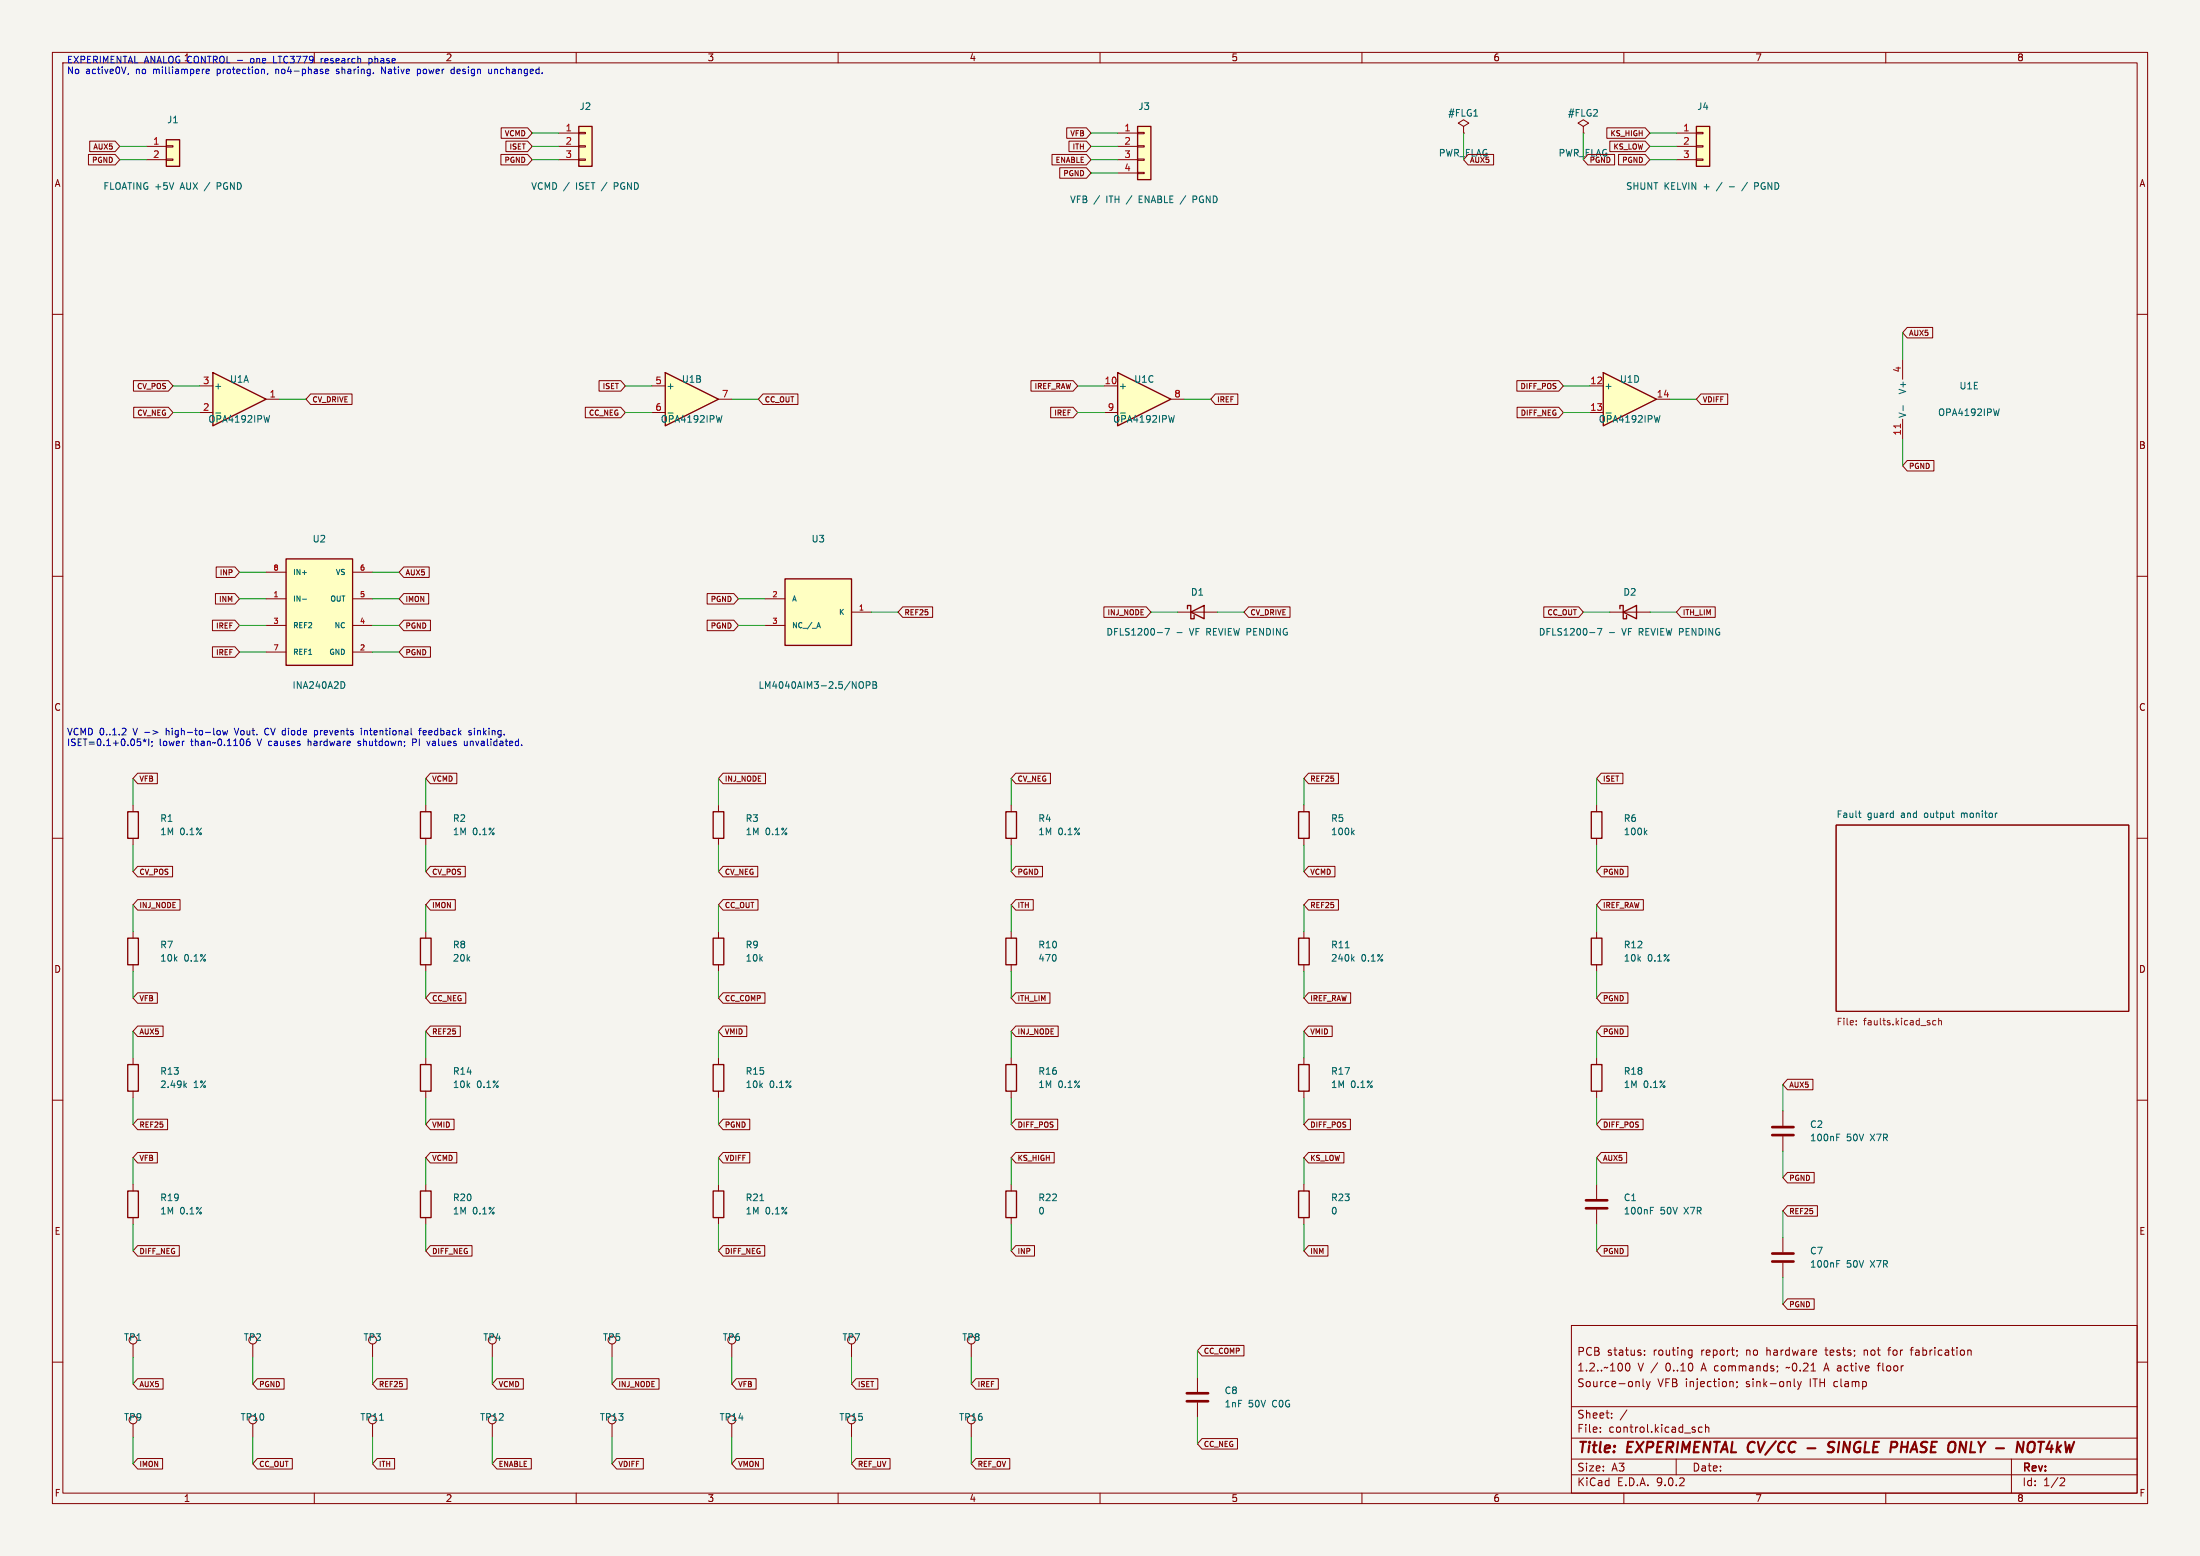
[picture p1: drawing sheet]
<svg xmlns="http://www.w3.org/2000/svg" width="420mm" height="297mm" viewBox="0 0 420 297" stroke-linecap="round" stroke-linejoin="round" font-family="sans-serif">
<path d="M0 0h420v297h-420z" fill="#f5f4ef" stroke="#f5f4ef" stroke-width=".19"/>
<g fill="none" stroke="#840000" stroke-width=".19">
<path d="M10 10h400v277h-400zM12 12h396v273h-396zM60 10v2M110 10v2M160 10v2M210 10v2M260 10v2M310 10v2M360 10v2M10 60h2M408 60h2M10 110h2"/>
<path d="M408 110h2M10 160h2M304.8 153.7v1.2M350.5 157.5h55.9v35.5h-55.9zM408 160h2M304.8 160v1.3M10 210h2M193 201.9v1.3M193 208.3v1.3M408 210h2M300 253h108v32h-108zM313.9 258.5v.2"/>
<path d="M313.9 257.8v.1M322.6 257.7l.4 .1M323 257.7v1.2l-.1 .2-.4 .1M323 258.6l-.4 .1M331.6 257.8v.1M331.7 258.6l-.2 .3M355.9 257.7v1M355.9 257.8h.1M360.4 257.7h.5M360.8 257.2l-.2 .2v1.3M364.7 257.7h.5M365.2 257.2l-.3 .2v1.3"/>
<path d="M375.9 257.7h.2l.2 .2v.8M10 260h2M300 278.5h108M300 274.5h108M300 268.5h108M305.5 273.2v.2M305.5 272.5v.1M307.7 270.5v.2M307.7 269.8v.1M310.4 260.5l.3-.3a.8 .8 0 0 1 .5 .7 .8 .8 0 0 1-.5 .8l-.3-.3M310.6 269.1l-1.3 1.9M312.7 263.7l.2 .2v.8"/>
<path d="M313.7 263.2v1.3l.2 .2M314.3 263.7l.4 1M314.7 264.7l-.4 .5M315 263.7l-.3 1M320 278.5v3M324.9 272.5l-.4-.1-.3 .3 .2 .6h.5M325.6 272.5l.2-.1 .4 .1v.9M325.6 271.9v1.5M330.4 263.7h.3l.2 .2v.8M331.6 263.8v.1M331.7 264.6l-.2 .3M339.3 260.8v.1"/>
<path d="M339.4 261.6l-.2 .3M341.2 261l-.3 .1M342.5 263.2v1.3l.2 .2M343.2 263.7l.3 1M343.5 264.7l-.3 .5M343.9 263.7l-.4 1M348.3 261.3h.7M348.7 260.2l-.5 1.5M358.4 260.7h.5M358.9 260.2l-.3 .2v1.3M384 278.5v6.5M408 260h2"/>
<path d="M60 285v2M110 285v2M160 285v2M210 285v2M260 285v2M300 281.5h108M310 285v2M360 285v2M393.5 282.1l.5 .1 .2 .3-1 1.1h1"/>
</g>
<path d="M333.9 275.5a1.27 1.27 0 0 0 0 1.6M345 276.4h1.6M350.2 275.3a.85 .85 0 0 0-1 .1 .45 .45 0 0 0 .2 .8l.5 .1a.51 .51 0 0 1 .1 .6 .51 .51 0 0 1-.4 .3l-.7-.1M363 276.2h1.1M363.1 275.2l-.2 2M374.3 275.2l.8 2 .3-2M387.7 275.2l.5 .1a1.36 1.36 0 0 1-.4 1.9M389.1 275.2h1.2M389.7 275.2l-.3 2" fill="none" stroke="#840000" stroke-width=".4"/>
<path d="M314 158.8l.4 .5M314.4 158.5l-.5 .5M354.8 155.2h.5M355 155.9l.3 .1" fill="none" stroke="#006464" stroke-width=".19"/>
<path d="M354.4 195.5v.1M354.4 194.8v.2M369.5 194.8h-.3l-.3 .2 .2 .6h.4M370.1 194.9l.2-.1h.3v.8M370.1 194.4v1.2" fill="none" stroke="#725600" stroke-width=".19"/>
<path d="M303.8 154.9h2v5.1h-2zM192 203.2h2.1v5.1h-2.1z" fill="none" stroke="#840000" stroke-width=".25"/>
<path d="M110.5 24.1h2.5v7.7h-2.5z" fill="#ffffc2"/>
<path d="M110.5 24.1h2.5v7.7h-2.5zM303.8 179.1h2v5.1h-2zM303.8 203.2h2v5.1h-2zM136.1 227.3h2.1v5.1h-2.1zM192 227.3h2.1v5.1h-2.1z" fill="none" stroke="#840000" stroke-width=".25"/>
<g fill="none" stroke="#840000" stroke-width=".19">
<path d="M106.7 25.4h3.8M106.7 27.9h3.8M106.7 30.5h3.8M110.5 25.3h1.3v.2h-1.3zM110.5 27.8h1.3v.3h-1.3zM110.5 30.4h1.3v.2h-1.3zM304.8 177.8v1.3M304.8 184.2v1.2M304.8 201.9v1.3M304.8 208.3v1.3M340.4 212.1v2.8M340.4 216.9v2.8"/>
<path d="M137.2 226.1v1.2M137.2 232.4v1.3M193 226.1v1.2M193 232.4v1.3M304.8 226.1v2.8M304.8 230.9v2.8M340.4 236.2v2.8M185.4 256.5v2.6M340.4 241v2.8"/>
</g>
<path d="M338.3 215.1h4.1M338.3 216.7h4.1M302.8 229.1h4M302.8 230.6h4M338.3 239.3h4.1M338.3 240.8h4.1" fill="none" stroke="#840000" stroke-width=".51"/>
<path d="M350.6 217.1h.5M350.6 216.5h.6M145.1 229.2h.7M315.1 231.1h.4M315.1 230.4h.6M350.6 241.2h.5M350.6 240.6h.6" fill="none" stroke="#006464" stroke-width=".19"/>
<path d="M127 71.1l10.2 5.1-10.2 5.1z" fill="#ffffc2"/>
<g fill="none" stroke="#840000" stroke-width=".25">
<path d="M127 71.1l10.2 5.1-10.2 5.1zM309.2 116.2v-.6h.7v2.5h.6v-.6M309.9 116.8l2.5-1.2v2.5zM24.4 154.9h2v5.1h-2zM80.3 154.9h2v5.1h-2zM192 154.9h2.1v5.1h-2.1zM247.9 154.9h2v5.1h-2zM24.4 179.1h2v5.1h-2zM80.3 179.1h2v5.1h-2zM247.9 179.1h2v5.1h-2zM24.4 203.2h2v5.1h-2zM80.3 203.2h2v5.1h-2z"/>
<path d="M247.9 203.2h2v5.1h-2zM24.4 227.3h2v5.1h-2zM247.9 227.3h2v5.1h-2z"/>
</g>
<g fill="none" stroke="#840000" stroke-width=".19">
<path d="M124.5 73.7h2.5M124.5 78.7h2.5M137.2 76.2h2.5M307.3 116.8h7.7M25.4 153.7v1.2M81.3 153.7v1.2M193 153.7v1.2M248.9 153.7v1.2M25.4 160v1.3M25.4 177.8v1.3M81.3 160v1.3M81.3 177.8v1.3"/>
<path d="M193 160v1.3M248.9 160v1.3M248.9 177.8v1.3M25.4 184.2v1.2M81.3 184.2v1.2M248.9 184.2v1.2M25.4 201.9v1.3M25.4 208.3v1.3M81.3 201.9v1.3M81.3 208.3v1.3M248.9 201.9v1.3M248.9 208.3v1.3"/>
<path d="M25.4 226.1v1.2M25.4 232.4v1.3M248.9 226.1v1.2M248.9 232.4v1.3M25.4 256.5v2.6M48.3 256.5v2.6M71.1 256.5v2.6M162.6 256.5v2.6M25.4 271.8v2.5M48.3 271.8v2.5M71.1 271.8v2.5M139.7 271.8v2.5"/>
<path d="M162.6 271.8v2.5M185.4 271.8v2.5M228.6 262.9v2.8M228.6 267.7v2.8"/>
</g>
<g fill="none" stroke="#006464" stroke-width=".19">
<path d="M127.5 78.8h1M137.8 79.3l-.3 1.3M305 120h.8l-.5 1.2M303.5 120.7h1M307.2 120.7h1M258.2 158.8l.3 .5M258.5 158.5l-.5 .5M256.8 180.9h.8M258.2 183l.3 .5M258.5 182.6l-.5 .5M35.2 207.1l.4 .5M35.6 206.7l-.5 .5"/>
<path d="M72.5 271.1h.7"/>
</g>
<path d="M226.6 265.9h4M226.6 267.5h4" fill="none" stroke="#840000" stroke-width=".51"/>
<path d="M54.6 106.7h12.7v20.3h-12.7z" fill="#ffffc2"/>
<path d="M54.6 106.7h12.7v20.3h-12.7zM136.1 154.9h2.1v5.1h-2.1zM192 179.1h2.1v5.1h-2.1z" fill="none" stroke="#840000" stroke-width=".25"/>
<path d="M50.8 109.2h3.8M50.8 114.3h3.8M50.8 119.4h3.8M67.3 109.2h3.8M67.3 114.3h3.8M67.3 119.4h3.8M50.8 124.5h3.8M67.3 124.5h3.8M137.2 153.7v1.2M137.2 160v1.3M193 177.8v1.3M193 184.2v1.2" fill="none" stroke="#840000" stroke-width=".19"/>
<path d="M57.7 114.4h.8M65.6 130.2l.2 .5-.2 .6" fill="none" stroke="#006464" stroke-width=".19"/>
<path d="M40.6 71.1l10.2 5.1-10.2 5.1z" fill="#ffffc2"/>
<path d="M40.6 71.1l10.2 5.1-10.2 5.1zM136.1 179.1h2.1v5.1h-2.1z" fill="none" stroke="#840000" stroke-width=".25"/>
<path d="M38.1 73.7h2.5M38.1 78.7h2.5M50.8 76.2h2.5M137.2 177.8v1.3M137.2 184.2v1.2" fill="none" stroke="#840000" stroke-width=".19"/>
<path d="M41.2 78.8h.9M51.5 79.3l-.3 1.3" fill="none" stroke="#006464" stroke-width=".19"/>
<path d="M31.7 26.7h2.6v5.1h-2.6z" fill="#ffffc2"/>
<path d="M31.7 26.7h2.6v5.1h-2.6zM136.1 203.2h2.1v5.1h-2.1z" fill="none" stroke="#840000" stroke-width=".25"/>
<path d="M27.9 27.9h3.8M27.9 30.5h3.8M31.7 27.8h1.3v.3h-1.3zM31.7 30.4h1.3v.2h-1.3zM137.2 201.9v1.3M137.2 208.3v1.3" fill="none" stroke="#840000" stroke-width=".19"/>
<path d="M149.9 110.5h12.7v12.7h-12.7z" fill="#ffffc2"/>
<path d="M149.9 110.5h12.7v12.7h-12.7z" fill="none" stroke="#840000" stroke-width=".25"/>
<path d="M146 114.3h3.9M146 119.4h3.9M162.6 116.8h3.8M116.8 256.5v2.6M116.8 271.8v2.5" fill="none" stroke="#840000" stroke-width=".19"/>
<path d="M156 119.5h.5M156.3 118.8l.3 1M164.3 130.1a.43 .43 0 0 1 .5 .4v.5a.43 .43 0 0 1-.5 .4M165.4 130.8l.6-.1 .1-.2-.1-.3-.6-.1v1.3M166.6 130.1h.5l.2 .3-.2 .3 .2 .1 .1 .3-.3 .3h-.5zM166.6 130.7h.5" fill="none" stroke="#006464" stroke-width=".19"/>
<path d="M213.4 71.1l10.1 5.1-10.1 5.1z" fill="#ffffc2"/>
<path d="M213.4 71.1l10.1 5.1-10.1 5.1z" fill="none" stroke="#840000" stroke-width=".25"/>
<path d="M210.8 73.7h2.6M210.8 78.7h2.6M223.5 76.2h2.6M363.2 68.6v3.8M363.2 80v3.8M94 271.8v2.5" fill="none" stroke="#840000" stroke-width=".19"/>
<path d="M213.9 78.8h1M224.2 79.3l-.3 1.3M363.3 77.4v1M381.7 78l-.3 1.3" fill="none" stroke="#006464" stroke-width=".19"/>
<path d="M362.8 80.9v.8" fill="none" stroke="#a90000" stroke-width=".19"/>
<path d="M306.1 71.1l10.1 5.1-10.1 5.1z" fill="#ffffc2"/>
<path d="M306.1 71.1l10.1 5.1-10.1 5.1zM226.7 116.2v-.6h.6v2.5h.7v-.6M227.3 116.8l2.6-1.2v2.5z" fill="none" stroke="#840000" stroke-width=".25"/>
<path d="M279.4 24.1l1-.6-1-.6-1 .6 1 .6v1.3M279.4 25.4h.1M302.3 24.1l1-.6-1-.6-1.1 .6 1.1 .6v1.3M302.3 25.4h.1M303.5 73.7h2.6M303.5 78.7h2.6M316.2 76.2h2.6M224.8 116.8h7.6" fill="none" stroke="#840000" stroke-width=".19"/>
<path d="M281.4 22.2h.7M306.6 78.8h1M316.9 79.3l-.3 1.3M222.4 120h.8l-.5 1.2M220.9 120.7h1M224.7 120.7h1" fill="none" stroke="#006464" stroke-width=".19"/>
<path d="M217.2 24.1h2.5v10.2h-2.5z" fill="#ffffc2"/>
<path d="M217.2 24.1h2.5v10.2h-2.5zM80.3 227.3h2v5.1h-2z" fill="none" stroke="#840000" stroke-width=".25"/>
<path d="M213.4 25.4h3.8M213.4 27.9h3.8M213.4 30.5h3.8M213.4 33h3.8M217.2 25.3h1.2v.2h-1.2zM217.2 27.8h1.2v.3h-1.2zM217.2 30.4h1.2v.2h-1.2zM217.2 32.9h1.2v.2h-1.2zM81.3 226.1v1.2M81.3 232.4v1.3M94 256.5v2.6" fill="none" stroke="#840000" stroke-width=".19"/>
<path d="M227.8 38.1h.4M228.2 37.4h-.4v1.3" fill="none" stroke="#006464" stroke-width=".19"/>
<path d="M323.8 24.1h2.6v7.7h-2.6z" fill="#ffffc2"/>
<path d="M323.8 24.1h2.6v7.7h-2.6z" fill="none" stroke="#840000" stroke-width=".25"/>
<g fill="none" stroke="#840000" stroke-width=".19">
<path d="M16.9 29.5h5.1l.9 1-.9 1h-5.1zM17.1 26.9h4.9l.9 1-.9 1h-4.9zM95.6 29.5h5.1l.9 1-.9 1h-5.1zM95.7 24.4h5l.9 1-.9 1h-5zM96.6 26.9h4.1l.9 1-.9 1h-4.1zM200.8 29.5h6.6l.9 1-.9 1h-6.6zM202.3 32h5.1l.9 1-.9 1h-5.1zM203.6 24.4h3.8l.9 1-.9 1h-3.8zM204.1 26.9h3.3l.9 1-.9 1h-3.3zM280.3 29.5h4.8v2h-4.8l-.9-1zM303.1 29.5h5.1v2h-5.1l-.8-1zM306.7 24.4h7.4l.9 1-.9 1h-7.4z"/>
<path d="M307.3 26.9h6.8l.9 1-.9 1h-6.8zM309 29.5h5.1l.9 1-.9 1h-5.1zM320 25.4h3.8M320 27.9h3.8M320 30.5h3.8M323.8 25.3h1.3v.2h-1.3zM323.8 27.8h1.3v.3h-1.3zM323.8 30.4h1.3v.2h-1.3zM25.5 72.7h6.6l.9 1-.9 1h-6.6zM25.5 77.7h6.6l.9 1-.9 1h-6.6zM59.3 75.2h7.9v2h-7.9l-.9-1zM111.7 77.7h6.8l.9 1-.9 1h-6.8z"/>
<path d="M114.4 72.7h4.1l.9 1-.9 1h-4.1zM145.7 75.2h6.6v2h-6.6l-.9-1zM196.8 72.7h8.1l.8 1-.8 1h-8.1zM200.6 77.7h4.3l.8 1-.8 1h-4.3zM232 75.2h4.3v2h-4.3l-.9-1zM289.6 72.7h8l.8 1-.8 1h-8zM289.6 77.7h8l.8 1-.8 1h-8zM324.7 75.2h5.1v2h-5.1l-.9-1zM364.1 62.5h4.9v2h-4.9l-.9-1zM364.1 87.9h5.1v2h-5.1l-.9-1zM40.6 118.4h4.2l.9 1-.9 1h-4.2zM41.1 113.3h3.7l.9 1-.9 1h-3.7z"/>
<path d="M41.3 108.2h3.5l.9 1-.9 1h-3.5zM77.1 108.2h4.8v2h-4.8l-.9-1zM77.1 113.3h4.7v2h-4.7l-.9-1zM77.1 118.4h5.1v2h-5.1l-.9-1zM135 118.4h5.1l.9 1-.9 1h-5.1zM135 113.3h5.1l.9 1-.9 1h-5.1zM172.3 115.8h5.7v2h-5.7l-.9-1zM210.7 115.8h8.1l.9 1-.9 1h-8.1zM238.4 115.8h7.9v2h-7.9l-.9-1zM294.7 115.8h6.7l.9 1-.9 1h-6.7zM320.9 115.8h6.5v2h-6.5l-.9-1zM40.6 123.5h4.2l.9 1-.9 1h-4.2z"/>
<path d="M77.1 123.5h5.1v2h-5.1l-.9-1zM26.3 147.6h3.7v2h-3.7l-.9-1zM82.2 147.6h5v2h-5l-.9-1zM138 147.6h8.1v2h-8.1l-.8-1zM193.9 147.6h6.6v2h-6.6l-.9-1zM249.8 147.6h5.7v2h-5.7l-.9-1zM305.7 147.6h4.1v2h-4.1l-.9-1zM26.3 171.7h8.1v2h-8.1l-.9-1zM26.3 165.4h6.6v2h-6.6l-.9-1zM82.2 165.4h6.6v2h-6.6l-.9-1zM82.2 171.7h4.7v2h-4.7l-.9-1zM138 171.7h6.7v2h-6.7l-.8-1z"/>
<path d="M138 165.4h6.7v2h-6.7l-.8-1zM193.9 171.7h3.4v2h-3.4l-.9-1zM193.9 165.4h5.1v2h-5.1l-.9-1zM249.8 171.7h5.7v2h-5.7l-.9-1zM249.8 165.4h5v2h-5l-.9-1zM305.7 165.4h5.1v2h-5.1l-.9-1zM305.7 171.7h8v2h-8l-.9-1zM26.3 195.8h4.8v2.1h-4.8l-.9-1zM26.3 189.5h3.7v2h-3.7l-.9-1zM82.2 195.8h5.7v2.1h-5.7l-.9-1zM82.2 189.5h6.7v2h-6.7l-.9-1zM138 195.8h4.6v2.1h-4.6l-.8-1z"/>
<path d="M138 189.5h8v2h-8l-.8-1zM193.9 195.8h8.1v2.1h-8.1l-.9-1zM193.9 189.5h6.5v2h-6.5l-.9-1zM249.8 195.8h4.5v2.1h-4.5l-.9-1zM249.8 189.5h8v2h-8l-.9-1zM305.7 195.8h5.1v2.1h-5.1l-.9-1zM305.7 189.5h5.1v2h-5.1l-.9-1zM26.3 220h3.7v2h-3.7l-.9-1zM26.3 213.6h5.7v2h-5.7l-.9-1zM82.2 213.6h4.5v2h-4.5l-.9-1zM82.2 220h5v2h-5l-.9-1zM138 213.6h5.1v2h-5.1l-.8-1z"/>
<path d="M138 220h5.1v2h-5.1l-.8-1zM193.9 213.6h8v2h-8l-.9-1zM193.9 220h7.4v2h-7.4l-.9-1zM249.8 220h6.8v2h-6.8l-.9-1zM249.8 213.6h8v2h-8l-.9-1zM305.7 220h4.8v2h-4.8l-.9-1zM305.7 213.6h8v2h-8l-.9-1zM341.2 206h4.9v2h-4.9l-.8-1zM26.3 237.8h7.9v2h-7.9l-.9-1zM82.2 237.8h7.9v2h-7.9l-.9-1zM138 237.8h8v2h-8l-.8-1zM193.9 237.8h3.6v2h-3.6l-.9-1z"/>
<path d="M249.8 237.8h3.7v2h-3.7l-.9-1zM305.7 237.8h5.1v2h-5.1l-.9-1zM341.2 223.8h5.1v2h-5.1l-.8-1zM341.2 230.1h5.8v2h-5.8l-.8-1zM139.7 256.5v2.6M229.5 256.8h8v2h-8l-.9-1zM341.2 247.9h5.1v2h-5.1l-.8-1zM26.3 263.2h4.8v2h-4.8l-.9-1zM26.3 278.4h4.7v2h-4.7l-.9-1zM49.1 263.2h5.1v2h-5.1l-.8-1zM49.1 278.4h6.7v2h-6.7l-.8-1zM72 263.2h5.7v2h-5.7l-.9-1z"/>
<path d="M72 278.4h3.3v2h-3.3l-.9-1zM94.9 278.4h6.5v2h-6.5l-.9-1zM94.9 263.2h5v2h-5l-.9-1zM117.7 278.4h5.1v2h-5.1l-.9-1zM117.7 263.2h8.1v2h-8.1l-.9-1zM140.6 278.4h5.1v2h-5.1l-.9-1zM140.6 263.2h3.7v2h-3.7l-.9-1zM163.4 278.4h6.5v2h-6.5l-.8-1zM163.4 263.2h4.2v2h-4.2l-.8-1zM186.3 278.4h6.5v2h-6.5l-.9-1zM186.3 263.2h4.3v2h-4.3l-.9-1zM229.5 274.6h6.7v2h-6.7l-.9-1z"/>
</g>
<path d="M333.6 34.8l-1.1 1.6M335 35.5h.5M335.5 34.9h-.5v1.2" fill="none" stroke="#006464" stroke-width=".19"/>
<g fill="none" stroke="#009600" stroke-width=".19">
<path d="M22.9 30.5h5M22.9 27.9h5M101.6 30.5h5.1M101.6 25.4h5.1M101.6 27.9h5.1M208.3 30.5h5.1M208.3 25.4h5.1M208.3 27.9h5.1M208.3 33h5.1M279.4 25.4v5.1M302.3 25.4v5.1M315 30.5h5"/>
<path d="M315 25.4h5M315 27.9h5M33 73.7h5.1M33 78.7h5.1M53.3 76.2h5.1M119.4 73.7h5.1M119.4 78.7h5.1M139.7 76.2h5.1M205.7 73.7h5.1M205.7 78.7h5.1M226.1 76.2h5M298.4 73.7h5.1"/>
<path d="M298.4 78.7h5.1M318.8 76.2h5M363.2 63.5v5.1M363.2 83.8v5.1M45.7 119.4h5.1M45.7 109.2h5.1M45.7 114.3h5.1M71.1 119.4h5.1M71.1 109.2h5.1M71.1 114.3h5.1M141 119.4h5M141 114.3h5"/>
<path d="M166.4 116.8h5M219.7 116.8h5.1M232.4 116.8h5.1M302.3 116.8h5M315 116.8h5M45.7 124.5h5.1M71.1 124.5h5.1M25.4 148.6v5.1M81.3 148.6v5.1M137.2 148.6v5.1M193 148.6v5.1M248.9 148.6v5.1"/>
<path d="M304.8 148.6v5.1M25.4 161.3v5.1M25.4 172.7v5.1M81.3 161.3v5.1M81.3 172.7v5.1M137.2 161.3v5.1M137.2 172.7v5.1M193 161.3v5.1M193 172.7v5.1M248.9 161.3v5.1M248.9 172.7v5.1M304.8 161.3v5.1"/>
<path d="M304.8 172.7v5.1M25.4 185.4v5.1M25.4 196.9v5M81.3 185.4v5.1M81.3 196.9v5M137.2 185.4v5.1M137.2 196.9v5M193 185.4v5.1M193 196.9v5M248.9 185.4v5.1M248.9 196.9v5M304.8 185.4v5.1"/>
<path d="M304.8 196.9v5M25.4 209.6v5M81.3 209.6v5M137.2 209.6v5M193 209.6v5M248.9 209.6v5M304.8 209.6v5M340.4 207v5.1M340.4 219.7v5.1M25.4 221v5.1M25.4 233.7v5.1M81.3 221v5.1"/>
<path d="M81.3 233.7v5.1M137.2 221v5.1M137.2 233.7v5.1M193 221v5.1M193 233.7v5.1M248.9 221v5.1M248.9 233.7v5.1M304.8 221v5.1M304.8 233.7v5.1M340.4 231.1v5.1M25.4 259.1v5.1M48.3 259.1v5.1"/>
<path d="M71.1 259.1v5.1M94 259.1v5.1M116.8 259.1v5.1M139.7 259.1v5.1M162.6 259.1v5.1M185.4 259.1v5.1M228.6 257.8v5.1M340.4 243.8v5.1M25.4 274.3v5.1M48.3 274.3v5.1M71.1 274.3v5.1M94 274.3v5.1"/>
<path d="M116.8 274.3v5.1M139.7 274.3v5.1M162.6 274.3v5.1M185.4 274.3v5.1M228.6 270.5v5.1"/>
</g>
<g fill="none" stroke="#0000c2" stroke-width=".19">
<path d="M24.5 14l-.1 .2M39.3 13.6l.7-.1-.1-.2-.4-.1-.2 .2 .1 .6h.5M51.1 14l-.1 .2M52.2 10.7v1.3h.6M52.7 13.2v.9M52.8 13.2l-.1 .1M61.3 11.2v.8M61.7 11.2l-.4 .2M62.1 13.9l.2 .2 .4-.1M62.1 13.4l.2-.2 .5 .2v.1l-.7 .1M64.2 14l.4 .1M64.6 13.2l-.4 .2 .1 .2h.3"/>
<path d="M70.4 11.2h.4l.2 .1M70.4 11.2v1.2M71 11.9l-.2 .1-.4-.1M72.9 14.1v-1.3l.7 1.3M79.7 13.3l.3-.1 .3 .2-.1 .6h-.5M79.7 13.2v1.3M86.3 13.2l.4 .1M86.7 14l-.4 .1M86.7 12.8v1.3M93.3 13.9l.2 .2 .3-.2M93.8 13.2v.9M23.8 139l.2 .2v.4l-.7 .7h.7"/>
<path d="M29.2 139.4l1 .4-1 .4M41.5 139.5l.3-.1 .3 .3v.3l-.3 .3-.3-.1-.1-.2zM42.5 139.4l.2 .9 .3-.6 .2 .6 .3-.9M44.7 139l.5 1.3M51 139a.68 .68 0 0 0-.5 .6 .68 .68 0 0 0 .5 .7M60 139.5l.4-.1 .2 .3-.1 .5h-.5M60 139.4v1.3M69 139v.1M69 139.4v.9M69.6 139.4v.9M69.9 139.4l-.3 .2M79.9 139.4h.5"/>
<path d="M80.4 139l-.3 .2v1.1M81.2 139.4l-.4 .2v.6l.4 .1M81.4 139.7l-.6 .2M89.5 139.7l.5 .3-.2 .3-.3-.1M90 139.5l-.3-.1-.2 .2M90.6 139v.1M90.6 139.4v.9M26.6 141.5l.3 .3v.3l-.3 .2M27.3 141.2l.3 .2M27.6 141.1v.3M27.6 141.4l-.2 .2M27.6 141.4l.2 .2"/>
<path d="M27.9 141.2l-.3 .2M28.4 141.1v1.2M29 141.5v.2M29.1 142.3l-.2 .2M47.2 141.2l-.2 .9 .3 .2 .4-.1 .1-.4-.2-.2-.3-.1-.3 .3M58.8 141.1v1.2M59 141.5l-.2 .1M68.3 142.3h.4M68.4 141.5v.3l.3 .1M68.5 141.5h.2M79.4 141.1h-.6v1.2M79.4 141.7h-.6"/>
<path d="M82.1 141.5l-.3 .8M88.6 141.5l.1 .8h.3l.2-.1M89.2 141.5v.8"/>
</g>
<g font-size="2.8" fill="#840000">
<text x="301" y="277.9">Title:</text>
<text x="310.6" y="277.9">EXPERIMENTAL</text>
<text x="334.5" y="277.9">CV/CC</text>
<text x="351.4" y="277.9">SINGLE</text>
<text x="364.1" y="277.9">PHASE</text>
<text x="376" y="277.9">ONLY -</text>
<text x="390.6" y="277.9">NOT4kW</text>
</g>
<g font-size="2.1" fill="#840000">
<text x="301" y="262">1.2..~100</text>
<text x="301" y="259">PCB</text>
<text x="306.8" y="259">status:</text>
<text x="312.6" y="262">V /</text>
<text x="315.7" y="259">routing</text>
<text x="318.1" y="262">0..10</text>
<text x="324.9" y="259">report;</text>
<text x="325.1" y="262">A commands;</text>
<text x="333.6" y="259">no</text>
<text x="337.6" y="259">hardware</text>
<text x="341.6" y="262">~0.21</text>
<text x="349" y="262">A active</text>
<text x="349.1" y="259">tests;</text>
<text x="356.5" y="259">not</text>
<text x="359.5" y="262">floor</text>
<text x="361.4" y="259">for</text>
<text x="365.8" y="259">fabrication</text>
<text x="301" y="265">Source-only</text>
<text x="316.4" y="265">VFB injection;</text>
<text x="333.5" y="265">sink-only</text>
<text x="345.8" y="265">ITH clamp</text>
<text x="301" y="273.7">File:</text>
<text x="301" y="271">Sheet:</text>
<text x="307.1" y="273.7">control.kicad_sch</text>
<text x="301" y="281.1">Size:</text>
<text x="307.6" y="281.1">A3</text>
<text x="323" y="281.1">Date:</text>
<text x="386" y="281.3">Rev:</text>
<text x="301" y="283.9">KiCad</text>
<text x="308.7" y="283.9">E.D.A.</text>
<text x="316.3" y="283.9">9.0.2</text>
<text x="386" y="283.9">Id:</text>
<text x="390.1" y="283.9">1/2</text>
</g>
<g font-size="1.8" fill="#840000">
<text x="85" y="11.9">2</text>
<text x="135" y="11.9">3</text>
<text x="185" y="11.9">4</text>
<text x="235" y="11.9">5</text>
<text x="285" y="11.9">6</text>
<text x="335" y="11.9">7</text>
<text x="385" y="11.9">8</text>
<text x="10.3" y="35.9">A</text>
<text x="408.3" y="35.9">A</text>
<text x="10.3" y="85.9">B</text>
<text x="408.2" y="85.9">B</text>
<text x="10.3" y="135.9">C</text>
<text x="408.2" y="135.9">C</text>
<text x="10.3" y="185.9">D</text>
<text x="408.2" y="185.9">D</text>
<text x="10.3" y="235.9">E</text>
<text x="408.3" y="235.9">E</text>
<text x="10.3" y="285.9">F</text>
<text x="35" y="286.9">1</text>
<text x="85" y="286.9">2</text>
<text x="135" y="286.9">3</text>
<text x="185" y="286.9">4</text>
<text x="235" y="286.9">5</text>
<text x="285" y="286.9">6</text>
<text x="335" y="286.9">7</text>
<text x="385" y="286.9">8</text>
<text x="408.3" y="285.9">F</text>
</g>
<g font-size="1.8" fill="#0000c2">
<text x="12.7" y="12.3">EXPERIMENTAL ANALOG1CONTROL -</text>
<text x="12.7" y="14.3">No</text>
<text x="16.4" y="14.3">active0V,</text>
<text x="26" y="14.3">no</text>
<text x="29.5" y="14.3">milliampere</text>
<text x="41.9" y="14.3">protection,</text>
<text x="48.3" y="12.3">one</text>
<text x="52.8" y="12.3">LTC3779</text>
<text x="53.3" y="14.3">no4-phase</text>
<text x="62.1" y="12.3">research</text>
<text x="65.1" y="14.3">sharing.</text>
<text x="71.5" y="12.3">phase</text>
<text x="73.9" y="14.3">Native</text>
<text x="80.9" y="14.3">power</text>
<text x="87.6" y="14.3">design</text>
<text x="94.9" y="14.3">unchanged.</text>
<text x="12.7" y="140.6">VCMD 0..1.2</text>
<text x="12.7" y="142.6">ISET=0.1+0.05*I;</text>
<text x="25.6" y="140.6">V -&gt;</text>
<text x="30.4" y="142.6">lower</text>
<text x="32.1" y="140.6">high-to-low</text>
<text x="36.6" y="142.6">than~0.1106</text>
<text x="45.5" y="140.6">Vout.</text>
<text x="49.5" y="142.6">V causes</text>
<text x="51.4" y="140.6">CV diode</text>
<text x="59.4" y="142.6">hardware</text>
<text x="61.3" y="140.6">prevents</text>
<text x="69.2" y="142.6">shutdown;</text>
<text x="70.4" y="140.6">intentional</text>
<text x="79.8" y="142.6">PI</text>
<text x="81.7" y="140.6">feedback</text>
<text x="82.8" y="142.6">values</text>
<text x="90.1" y="142.6">unvalidated.</text>
<text x="91.4" y="140.6">sinking.</text>
</g>
<g font-size="1.8" fill="#006464">
<text x="31.8" y="23.7">J1</text>
<text x="110.6" y="21.2">J2</text>
<text x="217.2" y="21.2">J3</text>
<text x="276.4" y="22.5">#FLG1</text>
<text x="299.2" y="22.5">#FLG2</text>
<text x="323.9" y="21.2">J4</text>
<text x="274.6" y="30.1">PWR_FLAG</text>
<text x="297.4" y="30.1">PWR_FLAG</text>
<text x="19.6" y="36.4">FLOATING +5V</text>
<text x="34.6" y="36.4">AUX /</text>
<text x="41.9" y="36.4">PGND</text>
<text x="101.3" y="36.4">VCMD /</text>
<text x="110.1" y="36.4">ISET /</text>
<text x="117.7" y="36.4">PGND</text>
<text x="204.2" y="39">VFB /</text>
<text x="211.3" y="39">ITH /</text>
<text x="217.9" y="39">ENABLE /</text>
<text x="228.6" y="39">PGND</text>
<text x="310.3" y="36.4">SHUNT</text>
<text x="317.7" y="36.4">KELVIN</text>
<text x="325.3" y="36.4">+</text>
<text x="328" y="36.4">/</text>
<text x="330.5" y="36.4">-</text>
<text x="335.8" y="36.4">PGND</text>
<text x="40.8" y="74.5">+</text>
<text x="43.8" y="73.3">U1A</text>
<text x="127.1" y="74.5">+</text>
<text x="130.1" y="73.3">U1B</text>
<text x="213.5" y="74.5">+</text>
<text x="216.4" y="73.3">U1C</text>
<text x="306.2" y="74.5">+</text>
<text x="309.1" y="73.3">U1D</text>
<text x="364.1" y="75.4" transform="rotate(-90 364.1 75.4)">V+</text>
<text x="374" y="74.5">U1E</text>
<text x="39.7" y="80.9">OPA4192IPW</text>
<text x="40.8" y="79.6">-</text>
<text x="126.1" y="80.9">OPA4192IPW</text>
<text x="127.1" y="79.6">-</text>
<text x="212.4" y="80.9">OPA4192IPW</text>
<text x="213.5" y="79.6">-</text>
<text x="305.1" y="80.9">OPA4192IPW</text>
<text x="306.2" y="79.6">-</text>
<text x="364.1" y="79.9" transform="rotate(-90 364.1 79.9)">V-</text>
<text x="369.9" y="79.6">OPA4192IPW</text>
<text x="59.6" y="103.7">U2</text>
<text x="154.8" y="103.7">U3</text>
<text x="227.3" y="113.9">D1</text>
<text x="309.8" y="113.9">D2</text>
<text x="211.1" y="121.5">DFLS1200-7</text>
<text x="227.2" y="121.5">VF REVIEW PENDING</text>
<text x="293.7" y="121.5">DFLS1200-7</text>
<text x="309.8" y="121.5">VF REVIEW PENDING</text>
<text x="55.7" y="131.7">INA240A2D</text>
<text x="144.7" y="131.7">LM4040AIM3-2.5/NOPB</text>
<text x="30.5" y="157.1">R1</text>
<text x="30.5" y="159.6">1M</text>
<text x="34.3" y="159.6">0.1%</text>
<text x="86.4" y="157.1">R2</text>
<text x="86.4" y="159.6">1M</text>
<text x="90.2" y="159.6">0.1%</text>
<text x="142.2" y="157.1">R3</text>
<text x="142.2" y="159.6">1M</text>
<text x="146.1" y="159.6">0.1%</text>
<text x="198.1" y="157.1">R4</text>
<text x="198.1" y="159.6">1M</text>
<text x="202" y="159.6">0.1%</text>
<text x="254" y="157.1">R5</text>
<text x="254" y="159.6">100k</text>
<text x="309.9" y="157.1">R6</text>
<text x="309.9" y="159.6">100k</text>
<text x="350.5" y="156.2">Fault</text>
<text x="356.5" y="156.2">guard</text>
<text x="363" y="156.2">and</text>
<text x="367.6" y="156.2">output</text>
<text x="374.9" y="156.2">monitor</text>
<text x="30.5" y="181.2">R7</text>
<text x="30.5" y="183.7">10k</text>
<text x="35.1" y="183.7">0.1%</text>
<text x="86.4" y="181.2">R8</text>
<text x="86.4" y="183.7">20k</text>
<text x="142.2" y="181.2">R9</text>
<text x="142.2" y="183.7">10k</text>
<text x="198.1" y="183.7">470</text>
<text x="198.1" y="181.2">R10</text>
<text x="254" y="181.2">R11</text>
<text x="254" y="183.7">240k</text>
<text x="259.8" y="183.7">0.1%</text>
<text x="309.9" y="183.7">10k</text>
<text x="309.9" y="181.2">R12</text>
<text x="314.5" y="183.7">0.1%</text>
<text x="30.5" y="207.9">2.49k</text>
<text x="30.5" y="205.3">R13</text>
<text x="36.9" y="207.9">1%</text>
<text x="86.4" y="207.9">10k</text>
<text x="86.4" y="205.3">R14</text>
<text x="91" y="207.9">0.1%</text>
<text x="142.2" y="207.9">10k</text>
<text x="142.2" y="205.3">R15</text>
<text x="146.9" y="207.9">0.1%</text>
<text x="198.1" y="207.9">1M</text>
<text x="198.1" y="205.3">R16</text>
<text x="202" y="207.9">0.1%</text>
<text x="254" y="207.9">1M</text>
<text x="254" y="205.3">R17</text>
<text x="257.8" y="207.9">0.1%</text>
<text x="309.9" y="207.9">1M</text>
<text x="309.9" y="205.3">R18</text>
<text x="313.7" y="207.9">0.1%</text>
<text x="345.4" y="215.5">C2</text>
<text x="345.4" y="218">100nF</text>
<text x="352.5" y="218">50V</text>
<text x="357.2" y="218">X7R</text>
<text x="30.5" y="232">1M</text>
<text x="30.5" y="229.5">R19</text>
<text x="34.3" y="232">0.1%</text>
<text x="86.4" y="232">1M</text>
<text x="86.4" y="229.5">R20</text>
<text x="90.2" y="232">0.1%</text>
<text x="142.2" y="232">1M</text>
<text x="142.2" y="229.5">R21</text>
<text x="146.1" y="232">0.1%</text>
<text x="198.1" y="232">0</text>
<text x="198.1" y="229.5">R22</text>
<text x="254" y="232">0</text>
<text x="254" y="229.5">R23</text>
<text x="309.9" y="229.5">C1</text>
<text x="309.9" y="232">100nF</text>
<text x="316.9" y="232">50V</text>
<text x="321.6" y="232">X7R</text>
<text x="345.4" y="239.6">C7</text>
<text x="345.4" y="242.2">100nF</text>
<text x="352.5" y="242.2">50V</text>
<text x="357.2" y="242.2">X7R</text>
<text x="23.6" y="256.1">TP1</text>
<text x="46.4" y="256.1">TP2</text>
<text x="69.3" y="256.1">TP3</text>
<text x="92.2" y="256.1">TP4</text>
<text x="115" y="256.1">TP5</text>
<text x="137.9" y="256.1">TP6</text>
<text x="160.7" y="256.1">TP7</text>
<text x="183.6" y="256.1">TP8</text>
<text x="233.7" y="266.3">C8</text>
<text x="233.7" y="268.8">1nF</text>
<text x="238.3" y="268.8">50V</text>
<text x="243" y="268.8">C0G</text>
<text x="23.6" y="271.4">TP9</text>
<text x="45.8" y="271.4">TP10</text>
<text x="68.7" y="271.4">TP11</text>
<text x="91.6" y="271.4">TP12</text>
<text x="114.4" y="271.4">TP13</text>
<text x="137.3" y="271.4">TP14</text>
<text x="160.1" y="271.4">TP15</text>
<text x="183" y="271.4">TP16</text>
</g>
<g font-size="1.8" fill="#a90000">
<text x="29.1" y="27.7">1</text>
<text x="107.9" y="25.1">1</text>
<text x="107.9" y="27.7">2</text>
<text x="214.6" y="25.1">1</text>
<text x="214.6" y="27.7">2</text>
<text x="321.2" y="25.1">1</text>
<text x="321.2" y="27.7">2</text>
<text x="29.1" y="30.2">2</text>
<text x="107.9" y="30.2">3</text>
<text x="214.6" y="30.2">3</text>
<text x="214.6" y="32.8">4</text>
<text x="321.2" y="30.2">3</text>
<text x="363" y="71.2" transform="rotate(-90 363 71.2)">4</text>
<text x="38.7" y="73.4">3</text>
<text x="51.4" y="75.9">1</text>
<text x="125" y="73.4">5</text>
<text x="137.7" y="75.9">7</text>
<text x="210.8" y="73.4">10</text>
<text x="224.1" y="75.9">8</text>
<text x="303.5" y="73.4">12</text>
<text x="316.2" y="75.9">14</text>
<text x="38.7" y="78.5">2</text>
<text x="125" y="78.5">6</text>
<text x="211.4" y="78.5">9</text>
<text x="303.5" y="78.5">13</text>
<text x="363" y="83.2" transform="rotate(-90 363 83.2)">11</text>
</g>
<g font-size="1.8" fill="#725600">
<text x="350.5" y="196">File:</text>
<text x="355.7" y="196">faults.kicad_sch</text>
</g>
<g font-size="1.4" fill="#840000">
<text x="17.7" y="28.7">AUX5</text>
<text x="96.2" y="26.2">VCMD</text>
<text x="97.1" y="28.7">ISET</text>
<text x="204.2" y="26.2">VFB</text>
<text x="204.6" y="28.7">ITH</text>
<text x="307.3" y="26.2">KS_HIGH</text>
<text x="307.9" y="28.7">KS_LOW</text>
<text x="17.4" y="31.3">PGND</text>
<text x="96.2" y="31.3">PGND</text>
<text x="201.4" y="31.3">ENABLE</text>
<text x="202.9" y="33.8">PGND</text>
<text x="280.5" y="31.3">AUX5</text>
<text x="303.4" y="31.3">PGND</text>
<text x="309.5" y="31.3">PGND</text>
<text x="364.3" y="64.3">AUX5</text>
<text x="26" y="74.5">CV_POS</text>
<text x="59.5" y="77">CV_DRIVE</text>
<text x="114.9" y="74.5">ISET</text>
<text x="145.9" y="77">CC_OUT</text>
<text x="197.4" y="74.5">IREF_RAW</text>
<text x="232.3" y="77">IREF</text>
<text x="290.1" y="74.5">DIFF_POS</text>
<text x="325" y="77">VDIFF</text>
<text x="26.1" y="79.5">CV_NEG</text>
<text x="112.3" y="79.5">CC_NEG</text>
<text x="201.1" y="79.5">IREF</text>
<text x="290.2" y="79.5">DIFF_NEG</text>
<text x="364.3" y="89.7">PGND</text>
<text x="41.8" y="110">INP</text>
<text x="77.3" y="110">AUX5</text>
<text x="41.7" y="115.1">INM</text>
<text x="77.3" y="115.1">IMON</text>
<text x="135.5" y="115.1">PGND</text>
<text x="172.6" y="117.6">REF25</text>
<text x="211.3" y="117.6">INJ_NODE</text>
<text x="238.6" y="117.6">CV_DRIVE</text>
<text x="295.3" y="117.6">CC_OUT</text>
<text x="321.2" y="117.6">ITH_LIM</text>
<text x="41.1" y="125.3">IREF</text>
<text x="41.1" y="120.2">IREF</text>
<text x="77.3" y="120.2">PGND</text>
<text x="77.3" y="125.3">PGND</text>
<text x="135.5" y="120.2">PGND</text>
<text x="26.5" y="149.4">VFB</text>
<text x="82.4" y="149.4">VCMD</text>
<text x="138.3" y="149.4">INJ_NODE</text>
<text x="194.2" y="149.4">CV_NEG</text>
<text x="250" y="149.4">REF25</text>
<text x="305.9" y="149.4">ISET</text>
<text x="26.5" y="167.2">CV_POS</text>
<text x="82.4" y="167.2">CV_POS</text>
<text x="138.3" y="167.2">CV_NEG</text>
<text x="194.2" y="167.2">PGND</text>
<text x="250" y="167.2">VCMD</text>
<text x="305.9" y="167.2">PGND</text>
<text x="26.5" y="173.5">INJ_NODE</text>
<text x="82.4" y="173.5">IMON</text>
<text x="138.3" y="173.5">CC_OUT</text>
<text x="194.2" y="173.5">ITH</text>
<text x="250" y="173.5">REF25</text>
<text x="305.9" y="173.5">IREF_RAW</text>
<text x="26.5" y="191.3">VFB</text>
<text x="82.4" y="191.3">CC_NEG</text>
<text x="138.3" y="191.3">CC_COMP</text>
<text x="194.2" y="191.3">ITH_LIM</text>
<text x="250" y="191.3">IREF_RAW</text>
<text x="305.9" y="191.3">PGND</text>
<text x="26.5" y="197.7">AUX5</text>
<text x="82.4" y="197.7">REF25</text>
<text x="138.3" y="197.7">VMID</text>
<text x="194.2" y="197.7">INJ_NODE</text>
<text x="250" y="197.7">VMID</text>
<text x="305.9" y="197.7">PGND</text>
<text x="341.5" y="207.8">AUX5</text>
<text x="26.5" y="215.4">REF25</text>
<text x="82.4" y="215.4">VMID</text>
<text x="138.3" y="215.4">PGND</text>
<text x="194.2" y="215.4">DIFF_POS</text>
<text x="250" y="215.4">DIFF_POS</text>
<text x="305.9" y="215.4">DIFF_POS</text>
<text x="26.5" y="221.8">VFB</text>
<text x="82.4" y="221.8">VCMD</text>
<text x="138.3" y="221.8">VDIFF</text>
<text x="194.2" y="221.8">KS_HIGH</text>
<text x="250" y="221.8">KS_LOW</text>
<text x="305.9" y="221.8">AUX5</text>
<text x="341.5" y="225.6">PGND</text>
<text x="341.5" y="231.9">REF25</text>
<text x="26.5" y="239.6">DIFF_NEG</text>
<text x="82.4" y="239.6">DIFF_NEG</text>
<text x="138.3" y="239.6">DIFF_NEG</text>
<text x="194.2" y="239.6">INP</text>
<text x="250" y="239.6">INM</text>
<text x="305.9" y="239.6">PGND</text>
<text x="341.5" y="249.7">PGND</text>
<text x="229.7" y="258.6">CC_COMP</text>
<text x="26.5" y="265">AUX5</text>
<text x="49.4" y="265">PGND</text>
<text x="72.2" y="265">REF25</text>
<text x="95.1" y="265">VCMD</text>
<text x="118" y="265">INJ_NODE</text>
<text x="140.8" y="265">VFB</text>
<text x="163.7" y="265">ISET</text>
<text x="186.5" y="265">IREF</text>
<text x="26.5" y="280.2">IMON</text>
<text x="49.4" y="280.2">CC_OUT</text>
<text x="72.2" y="280.2">ITH</text>
<text x="95.1" y="280.2">ENABLE</text>
<text x="118" y="280.2">VDIFF</text>
<text x="140.8" y="280.2">VMON</text>
<text x="163.7" y="280.2">REF_UV</text>
<text x="186.5" y="280.2">REF_OV</text>
<text x="229.7" y="276.4">CC_NEG</text>
</g>
<g font-size="1.4" fill="#a90000">
<text x="52.1" y="109">8</text>
<text x="68.6" y="109">6</text>
<text x="52.1" y="114">1</text>
<text x="52.1" y="119.1">3</text>
<text x="68.6" y="114">5</text>
<text x="68.6" y="119.1">4</text>
<text x="147.4" y="114">2</text>
<text x="147.4" y="119.1">3</text>
<text x="163.9" y="116.6">1</text>
<text x="52.1" y="124.2">7</text>
<text x="68.6" y="124.2">2</text>
</g>
<g font-size="1.4" fill="#006464">
<text x="55.9" y="109.9">IN+</text>
<text x="64" y="109.9">VS</text>
<text x="55.9" y="115">IN-</text>
<text x="62.9" y="115">OUT</text>
<text x="151.1" y="115">A</text>
<text x="160" y="117.6">K</text>
<text x="55.9" y="120.1">REF2</text>
<text x="55.9" y="125.2">REF1</text>
<text x="62.7" y="125.2">GND</text>
<text x="63.7" y="120.1">NC</text>
<text x="151.1" y="120.1">NC_/_A</text>
</g>
</svg>
